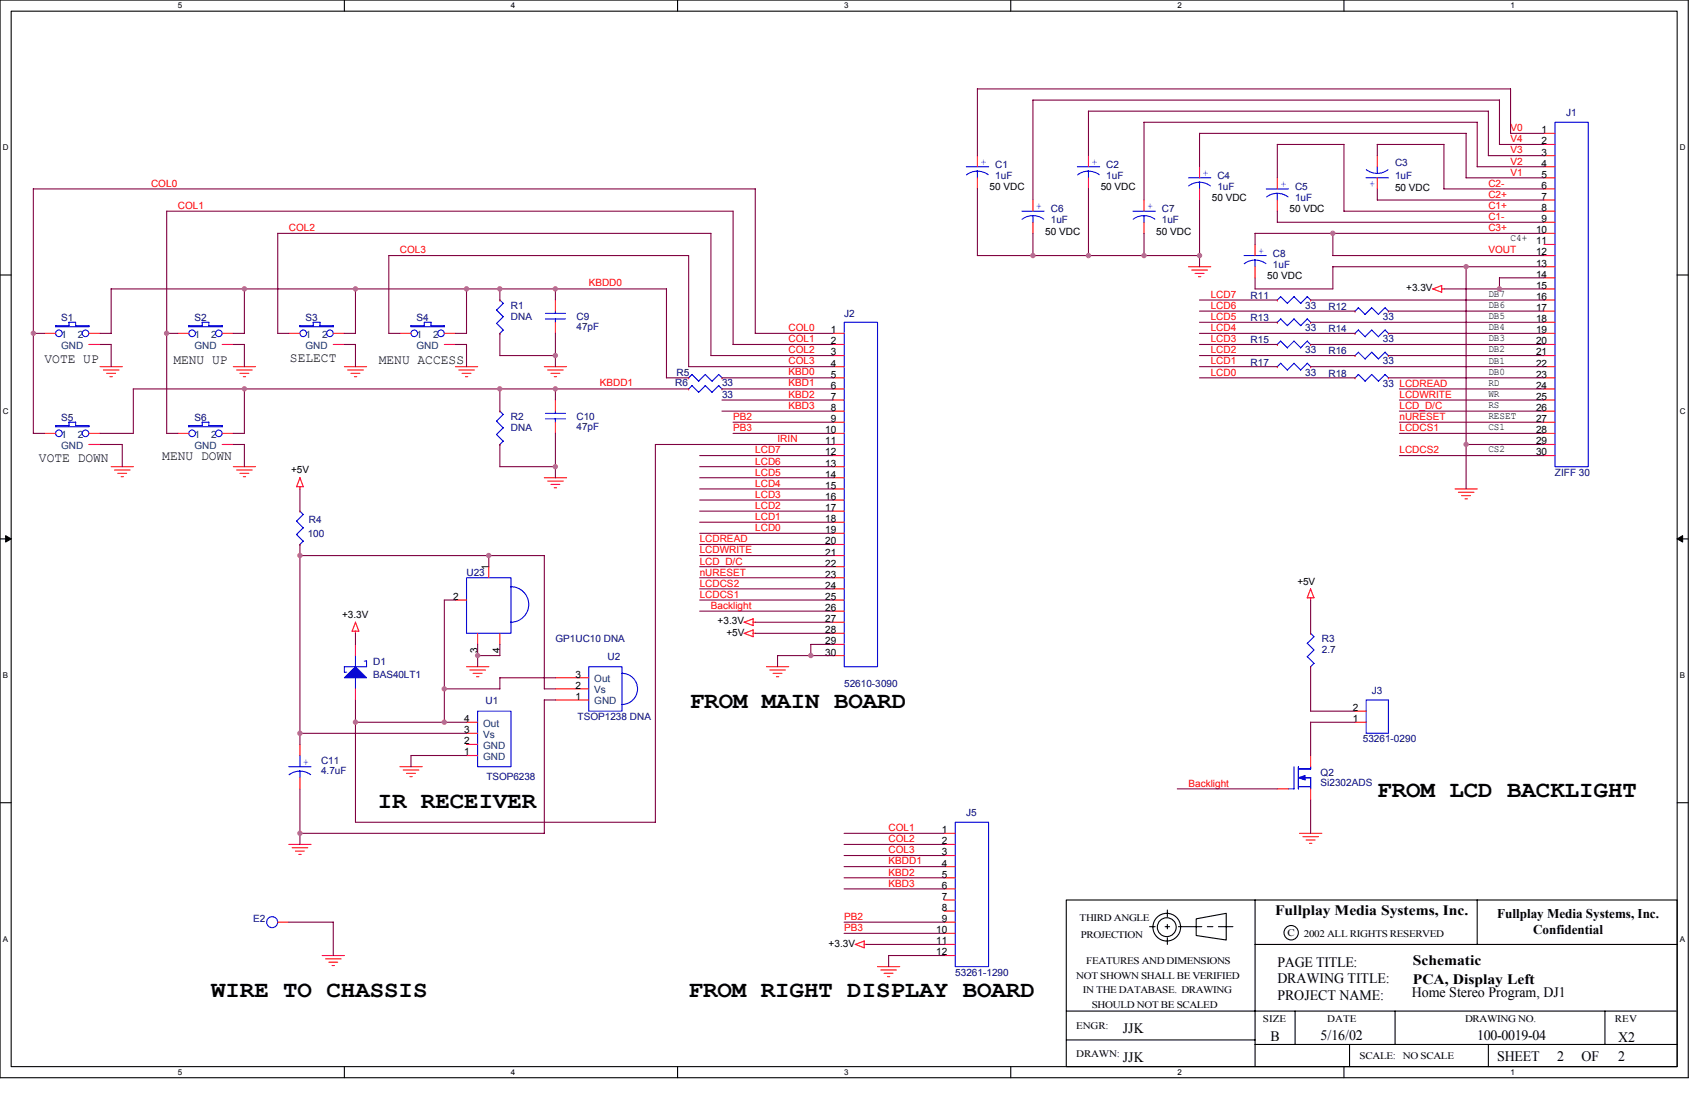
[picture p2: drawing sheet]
<svg xmlns="http://www.w3.org/2000/svg" width="432mm" height="279mm" viewBox="0 0 432 279" stroke-linecap="round" stroke-linejoin="round" font-family="sans-serif">
<path d="M0 0h428.6v273.5h-428.6zM2.8 2.8h422.9v267.9h-422.9z" fill="none" stroke="#000" stroke-width=".28"/>
<g fill="#fff">
<path d="M45.1 .3h1.1v2.3h-1.1z"/>
<path d="M45.1 271h1.1v2.2h-1.1z"/>
</g>
<path d="M87.4 0v2.8M87.4 270.7v2.8" fill="none" stroke="#000" stroke-width=".28"/>
<g fill="#fff">
<path d="M129.7 .3h1.1v2.3h-1.1z"/>
<path d="M129.7 271h1.1v2.2h-1.1z"/>
</g>
<path d="M172 0v2.8M172 270.7v2.8" fill="none" stroke="#000" stroke-width=".28"/>
<g fill="#fff">
<path d="M214.3 .3h1.1v2.3h-1.1z"/>
<path d="M214.3 271h1.1v2.2h-1.1z"/>
</g>
<path d="M256.6 0v2.8M256.6 270.7v2.8" fill="none" stroke="#000" stroke-width=".28"/>
<g fill="#fff">
<path d="M298.9 .3h1.1v2.3h-1.1z"/>
<path d="M298.9 271h1.1v2.2h-1.1z"/>
</g>
<path d="M341.2 0v2.8M341.2 270.7v2.8" fill="none" stroke="#000" stroke-width=".28"/>
<g fill="#fff">
<path d="M383.5 .3h1.1v2.3h-1.1z"/>
<path d="M383.5 271h1.1v2.2h-1.1z"/>
<path d="M.7 36.3h1.5v2.3h-1.5z"/>
<path d="M426.5 36.3h1.4v2.3h-1.4z"/>
<path d="M.7 103.3h1.5v2.2h-1.5z"/>
<path d="M426.5 103.3h1.4v2.2h-1.4z"/>
</g>
<path d="M0 69.8h2.8M425.7 69.8h2.9" fill="none" stroke="#000" stroke-width=".28"/>
<g fill="#fff">
<path d="M.7 170.2h1.4v2.3h-1.4z"/>
<path d="M426.5 170.2h1.3v2.3h-1.3z"/>
</g>
<path d="M0 136.8h2.8M425.7 136.8h2.9" fill="none" stroke="#000" stroke-width=".28"/>
<path d="M1.4 135.9l1.4 .9-1.4 .8zM425.7 136.8l1.4-.9v1.7z" fill="#000" stroke="#000" stroke-width=".25"/>
<g fill="#fff">
<path d="M.7 237.2h1.4v2.2h-1.4z"/>
<path d="M426.4 237.2h1.4v2.2h-1.4z"/>
</g>
<g fill="none" stroke="#000" stroke-width=".28">
<path d="M0 203.7h2.8M425.7 203.7h2.9M291.8 235.2h1.4M295.8 235.2h1.1M296.3 230.9v1.7M296.3 234.6v1.1M296.3 238v1.7M299.1 235.2h6M303.7 233.2l7.6-1.4v6.7l-7.6-1.1zM306.5 235.2h1.4M309.3 235.2h3.7M318.6 228.4h107.1v42.3h-107.1z"/>
<path d="M318.6 228.4h-47.9v42.3h47.9M318.6 239.7h107.1M375 228.4v11.3M270.7 256.6h154.8M328.8 256.6v8.4M354.1 256.6v8.4M407.4 256.6v8.4M270.7 263.9h47.9M318.6 265h107.1M342.6 265v5.7M377.8 265v5.7"/>
<circle cx="296.2" cy="235.3" r="2.39"/>
<circle cx="296.2" cy="235.3" r="3.5"/>
<circle cx="327.8" cy="236.7" r="1.83"/>
</g>
<g fill="none" stroke="#f00" stroke-width=".28">
<path d="M248.1 39.5v2.8M276.3 39.5v2.8M349.6 39.5v2.8M391.9 33.8h2.8M391.9 36.7h2.8M391.9 39.5h2.8M248.1 45.1v2.8M262.2 50.8v2.8M262.2 56.4v2.8M276.3 45.1v2.8M290.4 50.8v2.8M290.4 56.4v2.8"/>
<path d="M304.5 42.3v2.8M304.5 47.9v2.9M324.3 45.1v2.8M324.3 50.8v2.8M349.6 45.1v2.8M391.9 42.3h2.8M391.9 45.1h2.8M391.9 47.9h2.8M391.9 50.8h2.8M391.9 53.6h2.8M391.9 56.4h2.8M391.9 59.2h2.8"/>
<path d="M126.9 76.1h.1M141 76.1v2.9M301.7 67.7h5.7M302.5 68.5h4M303.4 69.4h2.2M304.2 70.2h.6M318.6 62v2.9M318.6 67.7v2.8M324.3 76.1h.1M332.7 76.1h.1M344 79h.1M352.4 79h.1"/>
<path d="M363.7 73.3l2.3-.8v1.7zM366 73.3h.6M391.9 73.3h2.8M391.9 67.7h2.8M391.9 62h2.8M391.9 64.9h2.8M391.9 70.5h2.8M391.9 76.1h2.8M391.9 79h2.8M11.3 84.6h2.8M22.6 84.6h2.8M22.6 87.4h2.8"/>
<path d="M25.4 93h5.7M26.2 93.9h4M27.1 94.7h2.2M27.9 95.6h.6M45.1 84.6h2.8M56.4 84.6h2.8M56.4 87.4h2.8M59.2 93h5.7M60.1 93.9h3.9M60.9 94.7h2.3M61.8 95.6h.6M73.3 84.6h2.8"/>
<path d="M84.6 84.6h2.8M84.6 87.4h2.8M87.4 93h5.7M88.3 93.9h3.9M89.1 94.7h2.3M90 95.6h.6M101.5 84.6h2.8M112.8 84.6h2.8M112.8 87.4h2.8M115.6 93h5.7M116.5 93.9h3.9M117.3 94.7h2.2"/>
<path d="M118.2 95.6h.5M126.9 84.6h.1M138.2 93h5.6M139 93.9h4M139.8 94.7h2.3M140.7 95.6h.6M141 81.8v2.8M174.8 95.9h.1M174.8 98.7h.1M183.3 95.9h.1M183.3 98.7h.1M211.5 93h2.8"/>
<path d="M211.5 84.6h2.8M211.5 87.4h2.8M211.5 90.2h2.8M211.5 95.9h2.8M211.5 98.7h2.8M324.3 81.8h.1M324.3 93h.1M324.3 87.4h.1M332.7 81.8h.1M332.7 93h.1M332.7 87.4h.1M344 90.2h.1"/>
<path d="M344 84.6h.1M344 95.9h.1M352.4 90.2h.1M352.4 84.6h.1M352.4 95.9h.1M391.9 93h2.8M391.9 84.6h2.8M391.9 87.4h2.8M391.9 90.2h2.8M391.9 95.9h2.8M391.9 98.7h2.8M391.9 81.8h2.8"/>
<path d="M11.3 110h2.8M22.6 110h2.8M22.6 112.8h2.8M28.2 118.4h5.7M29.1 119.3h3.9M45.1 110h2.8M56.4 110h2.8M56.4 112.8h2.8M59.2 118.4h5.7M60.1 119.3h3.9M126.9 104.3h.1M126.9 112.8h.1"/>
<path d="M141 101.5v2.8M141 107.1v2.9M211.5 118.4h2.8M211.5 101.5h2.8M211.5 104.3h2.8M211.5 107.1h2.8M211.5 110h2.8M211.5 112.8h2.8M211.5 115.6h2.8M391.9 101.5h2.8M391.9 104.3h2.8M391.9 107.1h2.8"/>
<path d="M391.9 110h2.8M391.9 112.8h2.8M391.9 115.6h2.8M29.9 120.1h2.3M30.8 121h.5M60.9 120.1h2.3M61.8 121h.6M76.1 129.7h.1M76.1 138.2h.1M76.1 121.2l.9 2.3h-1.7zM76.1 123.5v.6M138.2 121.2h5.6"/>
<path d="M139 122.1h4M139.8 122.9h2.3M140.7 123.8h.6M211.5 124.1h2.8M211.5 121.2h2.8M211.5 126.9h2.8M211.5 129.7h2.8M211.5 132.5h2.8M211.5 135.3h2.8M211.5 138.2h2.8M369.4 124.1h5.6M370.2 124.9h4"/>
<path d="M371 125.8h2.3M371.9 126.6h.6M115.6 152.3h2.8M124.1 143.8v2.8M188.9 157.9l2.3 .8M191.2 157.1v1.7M191.2 157.9h.5M191.2 157l-2.3 .9M211.5 157.9h2.8M211.5 141h2.8M211.5 143.8h2.8M211.5 146.6h2.8"/>
<path d="M211.5 149.4h2.8M211.5 152.3h2.8M211.5 155.1h2.8M332.7 149.4l.9 2.3h-1.7M332.7 151.7v.6M332.7 149.4l-.9 2.3M90.2 160.2v.5M90.2 163.5v2.9M90.2 174.8v2.8M91.1 160.2h-1.7l.9-2.3 .8 2.3M118.4 169.2h5.7M119.3 170h4"/>
<path d="M120.1 170.9h2.3M121 171.7h.6M121.2 160.7v2.8M126.9 160.7v2.8M141 172h8.4M141 174.8h8.4M141 177.6h8.4M188.9 160.7l2.3-.8v1.7M188.9 160.7l2.3 .9M191.2 160.7h.5M194.6 169.2h5.6M195.4 170h4"/>
<path d="M196.2 170.9h2.3M197.1 171.7h.6M211.5 160.7h2.8M211.5 163.5h2.8M211.5 166.4h2.8M332.7 160.7h.1M332.7 169.2h.1M76.1 188.9v2.8M76.1 197.4v2.8M101.5 194.6h5.7M102.4 195.4h3.9M103.2 196.3h2.3"/>
<path d="M104.1 197.1h.5M118.4 191.7h2.8M118.4 188.9h2.8M118.4 186.1h2.8M118.4 183.3h2.8M332.7 191.7v2.9M344 183.3h2.8M344 180.5h2.8M73.3 214.3h5.7M74.2 215.1h3.9M75 216h2.3M75.9 216.8h.6"/>
<path d="M239.7 211.5h2.8M239.7 214.3h2.8M239.7 217.1h2.8M239.7 219.9h2.8M324.3 200.2h2.8M329.9 211.5h5.7M330.7 212.3h4M331.6 213.2h2.2M332.4 214h.6M332.7 200.2v2.8M70.5 234h2.8M217.1 239.6l2.3 .9v-1.7l-2.3 .9"/>
<path d="M219.4 239.7h.5M239.7 239.7h2.8M239.7 234h2.8M239.7 222.8h2.8M239.7 225.6h2.8M239.7 228.4h2.8M239.7 231.2h2.8M239.7 236.9h2.8M81.8 242.5h5.6M82.6 243.3h4M83.5 244.2h2.2M84.3 245h.6"/>
<path d="M222.8 245.3h5.6M223.6 246.1h4M224.4 247h2.3M225.3 247.8h.6M239.7 242.5h2.8"/>
</g>
<g fill="none" stroke="#00f" stroke-width=".28">
<path d="M394.7 31h8.5v87.4h-8.5zM245.3 42.3h5.7M248.1 43.4v1.7M250.9 44.3l-1.3-.6-1.5-.3-1.5 .3-1.2 .7M259.4 53.6h5.7M262.2 54.7v1.7M265 55.6l-1.3-.7-1.5-.2-1.5 .3-1.2 .6M273.5 42.3h5.7M276.3 43.4v1.7M279.1 44.3l-1.3-.6-1.5-.3-1.5 .3-1.2 .7M287.6 53.6h5.7M290.4 54.7v1.7"/>
<path d="M293.2 55.6l-1.3-.7-1.6-.2-1.4 .3-1.2 .6M301.7 45.1h5.7M304.5 46.2v1.8M307.3 47.2l-1.3-.7-1.6-.3-1.4 .3-1.2 .7M321.4 47.9h5.7M324.3 49.1v1.7M327 50l-1.3-.7-1.5-.2-1.4 .2-1.3 .7M346.8 45.1h5.6M346.8 43.1a4.5 4.5 0 0 0 5.6 0M349.6 42.3v1.7M126.9 76.1l.9 .9-1.8 1.7 1.8 1.7M138.5 79.5h5.1"/>
<path d="M141 79v.5M315.8 64.9h5.7M318.6 66v1.7M321.4 66.9l-1.3-.7-1.6-.2-1.4 .2-1.3 .7M324.3 76.1l.8-.8 1.7 1.7M332.7 76.2l-.8-.9-1.7 1.7-1.7-1.7-1.7 1.7M344.8 78.1l1.7 1.7M344.8 78.1l-.8 .9M348.2 78.1l1.7 1.7M348.2 78.1l-1.7 1.7M351.6 78.1l.9 .9M351.6 78.1l-1.7 1.7"/>
<path d="M17.5 81.8h1.7M17.5 81.8v.8h-3.4v.3M19.2 82.6h3.4v.3h-8.5M19.2 81.8v.8M51.3 81.8h1.7M51.3 81.8v.8h-3.4v.3M53 81.8v.8h3.4v.3h-8.5M76.1 82.6v.3M81.2 82.6h3.4v.3h-8.5M81.2 81.8h-1.7v.8h-3.4M81.2 81.8v.8M104.3 82.9h8.5"/>
<path d="M109.4 81.8h-1.7v.8h-3.4v.3M109.4 81.8v.8h3.4v.3M127.7 80.4l-1.7 1.7 1.8 1.7-.9 .8M138.5 80.9h5.1M141 80.9v.9M175.7 95l1.7 1.8M175.7 95l-.9 .9M179 95l1.8 1.8M179 97.9l1.8 1.7 1.7-1.8 .8 .9M179.1 95l-1.7 1.7M179.1 97.8l-1.7 1.8-1.7-1.8-.9 .9M182.4 95l.9 .9"/>
<path d="M182.5 95l-1.8 1.7M214.3 81.8h8.5v87.4h-8.5zM324.3 81.8l.8-.9 1.7 1.8M324.3 93l.8-.8 1.7 1.7M324.3 87.4l.8-.8 1.7 1.7M332.7 81.8l-.8-.9-1.7 1.8-1.7-1.8-1.7 1.7M332.7 93.1l-.8-.9-1.7 1.7-1.7-1.7-1.7 1.7M332.7 87.4l-.8-.8-1.7 1.7-1.7-1.7-1.7 1.7M344 90.2l.8-.8 1.7 1.7M344.8 83.8l1.7 1.7M344.8 95l1.7 1.8M344.8 83.7l-.8 .9"/>
<path d="M344.8 95l-.8 .9M346.5 91.1l1.7-1.7 1.7 1.7M348.2 83.8l1.7 1.7M348.2 95l1.7 1.8M348.2 83.7l-1.7 1.7M348.2 95l-1.7 1.7M351.6 95l.9 .9M351.6 89.4l.9 .9M351.6 83.8l.9 .8M351.6 89.4l-1.7 1.7M351.6 83.7l-1.7 1.7M351.6 95l-1.7 1.7"/>
<path d="M17.5 107.1h1.7v.9M17.5 107.1v.9h-3.4v.3M19.2 108h3.4M22.6 108v.3h-8.5M51.3 107.1h1.7v.9h3.4M51.3 107.1v.9h-3.4v.3M56.4 108v.3h-8.5M126 110.3l1.8 1.7-.9 .8M126.9 104.3l.9 .9M127.7 105.2l-1.7 1.7 1.8 1.7-1.8 1.7M138.5 106.3h5.1M138.5 104.9h5.1"/>
<path d="M141 104.3v.6M141 106.3v.8M75.3 135.6l1.7 1.8-.9 .8M76.1 129.7l.9 .9M77 130.6l-1.7 1.7 1.7 1.7-1.7 1.7M118.4 146.6h11.3v14.1h-11.3zM129.7 148.9h-.1a4.5 4.5 0 0 1 4.6 4.5 4.5 4.5 0 0 1-4.6 4.5h.1M90.2 166.3v2.9M90.2 172v2.8M92.5 167.8h.5M93 167.7v1.5M93.1 169.2h-5.7v1.4h.6"/>
<path d="M149.4 169.2h8.5v11.3h-8.5zM157.9 170.9h-.1a3.9 3.9 0 0 1 4 3.9 3.9 3.9 0 0 1-4 4h.1M332.7 160.7l.9 .9-1.8 1.7 1.8 1.7M333.5 165l-1.7 1.7 1.8 1.7-.9 .8M346.8 177.6h5.6v8.5h-5.6zM73.3 194.6h5.7M76.1 191.7v2.9M76.1 195.7v1.7M78.9 196.6l-1.3-.7-1.5-.2-1.4 .2-1.3 .7M121.2 180.5h8.5v14.1h-8.5zM328.5 194.5v5.7h-1.4M329.6 195.1h3.1"/>
<path d="M329.6 194.6v5.6M329.6 199.6h3.1M331 197.4h1.7M332.7 194.6v.5M332.7 197.4v2.8M242.5 208.7h8.5v36.6h-8.5z"/>
<circle cx="15" cy="84.6" r=".84"/>
<circle cx="21.7" cy="84.6" r=".84"/>
<circle cx="48.8" cy="84.6" r=".84"/>
<circle cx="55.5" cy="84.6" r=".84"/>
<circle cx="77" cy="84.6" r=".84"/>
<circle cx="83.7" cy="84.6" r=".84"/>
<circle cx="105.2" cy="84.6" r=".84"/>
<circle cx="111.9" cy="84.6" r=".84"/>
<circle cx="15" cy="110" r=".84"/>
<circle cx="21.7" cy="110" r=".84"/>
<circle cx="48.8" cy="110" r=".84"/>
<circle cx="55.5" cy="110" r=".84"/>
<circle cx="69.1" cy="234" r="1.4"/>
</g>
<g fill="#00f" stroke="#00f" stroke-width=".28">
<path d="M329.6 197.4l1.7-.6v1.1z" fill-rule="evenodd"/>
<path d="M90.2 169.2l2.8 2.8h-5.6z" fill-rule="evenodd"/>
</g>
<g fill="none" stroke="#800040" stroke-width=".28">
<path d="M248.1 22.6h135.4M248.1 22.5v17M262.2 25.4h118.4v11.3h11.3M262.2 25.4v25.4M276.3 28.2h101.5M276.3 28.2v11.3M324.2 36.7h17M324.3 36.6v8.5M341.2 36.6v17M349.6 36.7h16.9M349.6 36.6v2.9M366.5 36.6v11.3"/>
<path d="M377.8 39.5h14.1M377.8 28.2v11.3M383.5 22.5l-.1 11.3h8.5M42.3 53.6h143.8v33.8h25.4M42.3 53.6v56.4M248.1 47.9v17M262.2 59.2v5.7M276.3 47.9v17M290.4 59.2v5.7M304.5 42.3v-8.5h67.7v11.3h19.7M304.5 50.7v17M324.3 53.6v2.8h67.6"/>
<path d="M338.3 59.2v5.7h53.6M341.1 53.6h50.8M349.6 47.9v2.9h42.3M366.5 47.9h25.4M375 42.3h16.9M375 42.3v-11.3h-84.6v19.8M391.9 59.2h-73.3v2.8M28.2 73.3h141v22.6h5.6M28.2 73.3v11.3h-2.8M62 73.3v11.3h-2.8M90.2 73.3v11.3h-2.8M118.4 73.3v11.3h-2.8"/>
<path d="M126.9 73.3v2.8M141 73.3v2.8M248.1 64.9h56.4M304.5 76.1h19.8M304.5 79h39.5M332.7 76.1h59.2M338.3 67.7h53.6M338.3 67.7v5.6h-19.7v-2.8M352.4 79h39.5M366.5 73.3h25.4M372.2 67.7v56.4M391.9 70.5h-11.3v2.8"/>
<path d="M8.4 84.6h2.9M25.4 87.4h2.8v5.6M42.3 84.6h2.8M59.2 87.4h2.8v5.6M62 98.7v11.3h-2.8M73.3 84.6h-2.8v-25.4h110v31M87.4 87.4h2.8v5.6M101.5 84.6h-2.8v-19.8l76.1 .1v28.1M115.6 87.4h2.8v5.6M126.9 84.6v5.6h14.1M126.9 98.7v5.6M141 84.6v8.5"/>
<path d="M141 98.7v2.8M174.8 93h36.7M174.8 98.7h-141v11.3h-8.4M180.4 90.2h31.1M183.3 95.9h28.2M183.3 98.7h28.2M211.5 84.6h-19.8v-36.7h-183.3l.1 62.1h2.8M304.5 84.6h39.5M304.5 90.2h39.5M304.5 93h19.8M304.5 95.9h39.5M304.5 81.8h19.8"/>
<path d="M304.5 87.4h19.8M332.7 93h59.2M332.7 81.8h59.2M332.7 87.4h59.2M352.4 84.6h39.5M352.4 90.2h39.5M352.4 95.9h39.5M355.2 98.7h36.7M25.4 112.8h5.6v5.6M42.3 110h2.8M59.2 112.8h2.8v5.6M126.9 112.8v5.6h14.1"/>
<path d="M141 110v11.3M177.6 115.6h33.9M177.6 118.4h33.9M183.3 104.3h28.2M183.3 101.5h28.2M186.1 107.1h25.4M186.1 110h25.4M211.5 112.8h-45.1v95.9h-76.2v-31.1M355.2 104.3h36.7M355.2 107.1h36.7M355.2 110h36.7M355.2 101.5h36.7"/>
<path d="M355.2 115.6h36.7M372.2 112.8h19.7M76.1 124.1v5.6M76.1 138.2v50.7M177.6 135.3h33.9M177.6 138.2h33.9M177.6 121.2h33.9M177.6 124.1h33.9M177.6 126.9h33.9M177.6 129.7h33.9M177.6 132.5h33.9M76.1 141h62.1"/>
<path d="M115.6 152.3h-2.8v31M124.1 141v2.8M138.2 141v33.8h2.8M177.6 141h33.9M177.6 143.8h33.9M177.6 146.6h33.9M177.6 149.4h33.9M177.6 152.3h33.9M177.6 155.1h33.9M191.7 157.9h19.8M332.7 152.3v8.4M90.2 160.7v2.8"/>
<path d="M121.2 163.5v5.7M126.9 172h14.1M126.9 163.5v2.9h-5.7M126.9 172v2.8h-14.1M141 177.6h-2.8v33.9M191.7 160.7h19.8M197.4 166.4h14.1M197.4 166.3v2.9M211.5 163.5h-5.7v2.9M332.7 169.2v11.3h11.3M76.1 186.1h42.3M90.2 183.3h28.2"/>
<path d="M118.4 191.7h-14.1v2.9M344 183.3h-11.3v8.4M76.1 211.5h62.1M76.1 200.2v14.1M214.3 219.9h25.4M214.3 217.1h25.4M214.3 214.3h25.4M214.3 211.5h25.4M298.9 200.2h25.4M332.7 203v8.5M73.3 234h11.3M84.6 234v8.5"/>
<path d="M214.3 236.9h25.4M214.3 234h25.4M214.3 222.8h25.4M214.3 225.6h25.4M219.9 239.7h19.8M239.7 242.5h-14.1v2.8"/>
</g>
<g fill="#f0f" stroke="#f0f" stroke-width=".28">
<circle cx="338.3" cy="59.2" r=".56"/>
<circle cx="141" cy="73.3" r=".56"/>
<circle cx="126.9" cy="73.3" r=".56"/>
<circle cx="118.4" cy="73.3" r=".56"/>
<circle cx="42.3" cy="84.6" r=".55"/>
<circle cx="90.2" cy="73.3" r=".56"/>
<circle cx="8.5" cy="84.6" r=".55"/>
<circle cx="62" cy="73.3" r=".56"/>
<circle cx="380.6" cy="73.3" r=".56"/>
<circle cx="62" cy="98.7" r=".55"/>
<circle cx="126.9" cy="98.7" r=".55"/>
<circle cx="290.4" cy="64.9" r=".55"/>
<circle cx="141" cy="90.2" r=".55"/>
<circle cx="372.2" cy="112.8" r=".55"/>
<circle cx="372.2" cy="67.7" r=".55"/>
<circle cx="205.8" cy="166.3" r=".55"/>
<circle cx="121.2" cy="166.3" r=".55"/>
<circle cx="304.5" cy="64.9" r=".55"/>
<circle cx="124.1" cy="141" r=".55"/>
<circle cx="276.3" cy="64.9" r=".55"/>
<circle cx="262.2" cy="64.9" r=".55"/>
<circle cx="141" cy="118.4" r=".55"/>
<circle cx="112.8" cy="183.3" r=".55"/>
<circle cx="112.8" cy="174.8" r=".55"/>
<circle cx="76.1" cy="141" r=".55"/>
<circle cx="76.1" cy="186.1" r=".56"/>
<circle cx="76.1" cy="211.5" r=".55"/>
<circle cx="90.2" cy="183.3" r=".55"/>
<circle cx="141" cy="98.7" r=".55"/>
</g>
<g font-size="5.9">
<text x="175.1" y="179.7">FROM MAIN BOARD</text>
<text x="349.6" y="202.3">FROM LCD BACKLIGHT</text>
<text x="95.9" y="205.1">IR RECEIVER</text>
<text x="53.6" y="253">WIRE TO CHASSIS</text>
<text x="174.8" y="253">FROM RIGHT DISPLAY BOARD</text>
</g>
<g font-size="3.7">
<text x="323.7" y="232.3">Fullplay Media Systems, Inc.</text>
<text x="324.3" y="245.5">PAGE TITLE:</text>
<text x="358.6" y="245">Schematic</text>
<text x="324.3" y="249.4">DRAWING TITLE:</text>
<text x="358.6" y="249.8">PCA, Display Left</text>
<text x="324.3" y="253.7">PROJECT NAME:</text>
<text x="358.4" y="253.1">Home Stereo Program, DJ1</text>
<text x="285.1" y="262.1">JJK</text>
<text x="335.2" y="263.8">5/16/02</text>
<text x="375" y="263.8">100-0019-04</text>
<text x="285.1" y="269.5">JJK</text>
<text x="322.6" y="264.1">B</text>
<text x="380.1" y="269.2">SHEET</text>
<text x="395.3" y="269.2">2</text>
<text x="401.5" y="269.2">OF</text>
<text x="410.8" y="269.2">2</text>
<text x="410.8" y="264.4">X2</text>
</g>
<g font-size="3.4">
<text x="11.3" y="92.1">VOTE UP</text>
<text x="44" y="92.4">MENU UP</text>
<text x="73.6" y="91.8">SELECT</text>
<text x="96.2" y="92.4">MENU ACCESS</text>
<text x="9.9" y="117.2">VOTE DOWN</text>
<text x="41.2" y="116.6">MENU DOWN</text>
<text x="380.1" y="232.9">Fullplay Media Systems, Inc.</text>
<text x="389.2" y="237">Confidential</text>
</g>
<g font-size="2.5" fill="#000080">
<text x="397.6" y="29.4">J1</text>
<text x="252.6" y="42.6">C1</text>
<text x="252.6" y="45.4">1uF</text>
<text x="280.8" y="42.6">C2</text>
<text x="280.8" y="45.4">1uF</text>
<text x="309" y="45.4">C4</text>
<text x="354.1" y="42">C3</text>
<text x="354.1" y="45.4">1uF</text>
<text x="266.7" y="53.9">C6</text>
<text x="294.9" y="53.9">C7</text>
<text x="309" y="48.2">1uF</text>
<text x="328.8" y="48.2">C5</text>
<text x="328.8" y="51.1">1uF</text>
<text x="266.7" y="56.7">1uF</text>
<text x="294.9" y="56.7">1uF</text>
<text x="323.1" y="65.2">C8</text>
<text x="323.1" y="68">1uF</text>
<text x="317.5" y="75.9">R11</text>
<text x="15.5" y="81.5">S1</text>
<text x="49.4" y="81.5">S2</text>
<text x="77.6" y="81.5">S3</text>
<text x="105.7" y="81.5">S4</text>
<text x="129.7" y="78.4">R1</text>
<text x="129.7" y="81.2">DNA</text>
<text x="146.3" y="81.2">C9</text>
<text x="146.3" y="83.8">47pF</text>
<text x="214.3" y="80.4">J2</text>
<text x="317.5" y="81.5">R13</text>
<text x="331.3" y="78.4">33</text>
<text x="337.2" y="78.7">R12</text>
<text x="351" y="81.2">33</text>
<text x="317.5" y="87.1">R15</text>
<text x="331.3" y="84.1">33</text>
<text x="331.3" y="89.7">33</text>
<text x="337.2" y="90">R16</text>
<text x="337.2" y="84.3">R14</text>
<text x="351" y="86.9">33</text>
<text x="171.7" y="95.3">R5</text>
<text x="317.5" y="92.8">R17</text>
<text x="331.3" y="95.3">33</text>
<text x="337.2" y="95.6">R18</text>
<text x="351" y="92.5">33</text>
<text x="171.4" y="97.9">R6</text>
<text x="183.3" y="97.9">33</text>
<text x="183.3" y="101">33</text>
<text x="351" y="98.1">33 LCDREAD</text>
<text x="15.5" y="106.9">S5</text>
<text x="49.4" y="106.9">S6</text>
<text x="129.7" y="106.6">R2</text>
<text x="146.3" y="106.6">C10</text>
<text x="129.7" y="109.4">DNA</text>
<text x="146.3" y="109.1">47pF</text>
<text x="394.7" y="120.7">ZIFF 30</text>
<text x="78.1" y="136.2">100</text>
<text x="78.4" y="132.8">R4</text>
<text x="118.4" y="146.1">U23</text>
<text x="141" y="163">GP1UC10 DNA</text>
<text x="154.2" y="167.5">U2</text>
<text x="335.5" y="163">R3</text>
<text x="335.5" y="165.8">2.7</text>
<text x="94.7" y="168.6">D1</text>
<text x="94.7" y="172">BAS40LT1</text>
<text x="123.2" y="178.8">U1</text>
<text x="214.3" y="174.3">52610-3090</text>
<text x="348.2" y="176.2">J3</text>
<text x="146.6" y="182.7">TSOP1238 DNA</text>
<text x="345.9" y="188.4">53261-0290</text>
<text x="81.5" y="194">C11</text>
<text x="81.5" y="196.5">4.7uF</text>
<text x="123.5" y="198">TSOP6238</text>
<text x="335.2" y="196.8">Q2</text>
<text x="335.2" y="199.3">Si2302ADS</text>
<text x="245.3" y="207">J5</text>
<text x="64.3" y="234">E2</text>
<text x="242.5" y="247.6">53261-1290</text>
</g>
<g font-size="2.5" fill="#f00">
<text x="383.5" y="33.3">V0</text>
<text x="383.5" y="41.8">V2</text>
<text x="383.5" y="38.9">V3</text>
<text x="383.5" y="36.1">V4</text>
<text x="38.4" y="47.4">COL0</text>
<text x="377.8" y="47.4">C2-</text>
<text x="383.5" y="44.6">V1</text>
<text x="45.1" y="53">COL1</text>
<text x="377.8" y="53">C1+</text>
<text x="377.8" y="50.2">C2+</text>
<text x="73.3" y="58.7">COL2</text>
<text x="377.8" y="58.7">C3+</text>
<text x="377.8" y="55.9">C1-</text>
<text x="101.5" y="64.3">COL3</text>
<text x="377.8" y="64.3">VOUT</text>
<text x="149.4" y="72.5">KBDD0</text>
<text x="307.3" y="75.6">LCD7</text>
<text x="307.3" y="78.4">LCD6</text>
<text x="307.3" y="81.2">LCD5</text>
<text x="200.2" y="89.7">COL2</text>
<text x="200.2" y="86.9">COL1</text>
<text x="200.2" y="84.1">COL0</text>
<text x="307.3" y="84.1">LCD4</text>
<text x="307.3" y="89.7">LCD2</text>
<text x="307.3" y="86.9">LCD3</text>
<text x="200.2" y="92.5">COL3</text>
<text x="200.2" y="95">KBD0</text>
<text x="307.3" y="92.5">LCD1</text>
<text x="307.3" y="95.3">LCD0</text>
<text x="152.3" y="97.9">KBDD1</text>
<text x="200.2" y="97.9">KBD1</text>
<text x="200.2" y="101">KBD2</text>
<text x="355.3" y="101">LCDWRITE</text>
<text x="186.1" y="106.6">PB2</text>
<text x="200.2" y="103.8">KBD3</text>
<text x="355.3" y="103.8">LCD_D/C</text>
<text x="355.3" y="106.6">nURESET</text>
<text x="186.1" y="109.4">PB3</text>
<text x="197.4" y="112.2">IRIN</text>
<text x="355.3" y="109.4">LCDCS1</text>
<text x="191.7" y="115.1">LCD7</text>
<text x="191.7" y="117.9">LCD6</text>
<text x="355.3" y="115.1">LCDCS2</text>
<text x="191.7" y="120.7">LCD5</text>
<text x="191.7" y="123.5">LCD4</text>
<text x="191.7" y="126.3">LCD3</text>
<text x="191.7" y="129.2">LCD2</text>
<text x="191.7" y="132">LCD1</text>
<text x="177.6" y="137.6">LCDREAD</text>
<text x="191.7" y="134.8">LCD0</text>
<text x="177.6" y="140.4">LCDWRITE</text>
<text x="177.6" y="143.3">LCD_D/C</text>
<text x="177.6" y="146.1">nURESET</text>
<text x="177.6" y="148.9">LCDCS2</text>
<text x="177.6" y="151.7">LCDCS1</text>
<text x="180.5" y="154.5">Backlight</text>
<text x="301.7" y="199.6">Backlight</text>
<text x="225.6" y="213.7">COL2</text>
<text x="225.6" y="210.9">COL1</text>
<text x="225.6" y="219.4">KBDD1</text>
<text x="225.6" y="216.6">COL3</text>
<text x="225.6" y="222.2">KBD2</text>
<text x="225.6" y="225">KBD3</text>
<text x="214.3" y="233.5">PB2</text>
<text x="214.3" y="236.3">PB3</text>
</g>
<g font-size="2.5">
<text x="391.4" y="33.8">1</text>
<text x="391.4" y="36.6">2</text>
<text x="391.4" y="39.5">3</text>
<text x="391.4" y="42.3">4</text>
<text x="391.4" y="45.1">5</text>
<text x="391.4" y="47.9">6</text>
<text x="251.2" y="48.2">50 VDC</text>
<text x="279.4" y="48.2">50 VDC</text>
<text x="307.6" y="51.1">50 VDC</text>
<text x="327.3" y="53.9">50 VDC</text>
<text x="354.1" y="48.5">50 VDC</text>
<text x="391.4" y="50.7">7</text>
<text x="391.4" y="53.6">8</text>
<text x="265.3" y="59.5">50 VDC</text>
<text x="293.5" y="59.5">50 VDC</text>
<text x="389.9" y="59.2">10</text>
<text x="391.4" y="56.4">9</text>
<text x="383.5" y="61.3">C4+</text>
<text x="389.9" y="62">11</text>
<text x="389.9" y="64.8">12</text>
<text x="321.7" y="70.8">50 VDC</text>
<text x="389.9" y="67.7">13</text>
<text x="389.9" y="70.5">14</text>
<text x="357" y="73.9">+3.3V</text>
<text x="377.8" y="75.4">DB7</text>
<text x="389.9" y="73.3">15</text>
<text x="389.9" y="76.1">16</text>
<text x="377.8" y="83.8">DB4</text>
<text x="377.8" y="81">DB5</text>
<text x="377.8" y="78.2">DB6</text>
<text x="389.9" y="78.9">17</text>
<text x="389.9" y="81.8">18</text>
<text x="210.9" y="84.6">1</text>
<text x="210.9" y="87.4">2</text>
<text x="377.8" y="89.5">DB2</text>
<text x="377.8" y="86.6">DB3</text>
<text x="389.9" y="84.6">19</text>
<text x="389.9" y="87.4">20</text>
<text x="210.9" y="90.2">3</text>
<text x="210.9" y="93">4</text>
<text x="210.9" y="95.9">5</text>
<text x="377.8" y="95.1">DB0</text>
<text x="377.8" y="92.3">DB1</text>
<text x="389.9" y="90.2">21</text>
<text x="389.9" y="93">22</text>
<text x="389.9" y="95.9">23</text>
<text x="210.9" y="98.7">6</text>
<text x="210.9" y="101.5">7</text>
<text x="377.8" y="97.9">RD</text>
<text x="377.8" y="100.7">WR</text>
<text x="389.9" y="98.7">24</text>
<text x="389.9" y="101.5">25</text>
<text x="210.9" y="104.3">8</text>
<text x="210.9" y="107.1">9</text>
<text x="377.8" y="103.5">RS</text>
<text x="377.8" y="106.4">RESET</text>
<text x="389.9" y="104.3">26</text>
<text x="389.9" y="107.1">27</text>
<text x="209.5" y="110">10</text>
<text x="209.5" y="112.8">11</text>
<text x="377.8" y="109.2">CS1</text>
<text x="389.9" y="110">28</text>
<text x="389.9" y="112.8">29</text>
<text x="209.5" y="115.6">12</text>
<text x="209.5" y="118.4">13</text>
<text x="377.8" y="114.8">CS2</text>
<text x="389.9" y="115.6">30</text>
<text x="73.9" y="120.1">+5V</text>
<text x="209.5" y="121.2">14</text>
<text x="209.5" y="124.1">15</text>
<text x="209.5" y="126.9">16</text>
<text x="209.5" y="129.7">17</text>
<text x="209.5" y="132.5">18</text>
<text x="209.5" y="135.3">19</text>
<text x="209.5" y="138.2">20</text>
<text x="209.5" y="141">21</text>
<text x="209.5" y="143.8">22</text>
<text x="124.1" y="144.7" transform="rotate(-90 124.1 144.7)">1</text>
<text x="209.5" y="146.6">23</text>
<text x="209.5" y="149.4">24</text>
<text x="329.3" y="148.3">+5V</text>
<text x="115" y="152.3">2</text>
<text x="209.5" y="152.3">25</text>
<text x="209.5" y="155.1">26</text>
<text x="86.8" y="156.8">+3.3V</text>
<text x="182.2" y="158.5">+3.3V</text>
<text x="184.4" y="161.3">+5V</text>
<text x="209.5" y="157.9">27</text>
<text x="209.5" y="160.7">28</text>
<text x="121.2" y="165.6" transform="rotate(-90 121.2 165.6)">3</text>
<text x="126.9" y="165.6" transform="rotate(-90 126.9 165.6)">4</text>
<text x="209.5" y="163.5">29</text>
<text x="209.5" y="166.3">30</text>
<text x="146" y="172">3</text>
<text x="146" y="174.8">2</text>
<text x="146" y="177.6">1</text>
<text x="117.9" y="183.3">4</text>
<text x="343.4" y="183.3">1</text>
<text x="343.4" y="180.4">2</text>
<text x="117.9" y="191.7">1</text>
<text x="117.9" y="188.9">2</text>
<text x="117.9" y="186.1">3</text>
<text x="239.1" y="211.5">1</text>
<text x="239.1" y="214.3">2</text>
<text x="239.1" y="217.1">3</text>
<text x="239.1" y="219.9">4</text>
<text x="239.1" y="222.7">5</text>
<text x="239.1" y="225.6">6</text>
<text x="239.1" y="228.4">7</text>
<text x="239.1" y="231.2">8</text>
<text x="239.1" y="234">9</text>
<text x="274.1" y="233.8">THIRD ANGLE</text>
<text x="237.7" y="236.8">10</text>
<text x="237.7" y="239.6">11</text>
<text x="274.3" y="238">PROJECTION</text>
<text x="326.8" y="237.4">C</text>
<text x="331" y="237.7">2002 ALL RIGHTS RESERVED</text>
<text x="210.4" y="240.2">+3.3V</text>
<text x="237.7" y="242.5">12</text>
<text x="275.8" y="244.8">FEATURES AND DIMENSIONS</text>
<text x="273.2" y="248.4">NOT SHOWN SHALL BE VERIFIED</text>
<text x="274.9" y="252.1">IN THE DATABASE. DRAWING</text>
<text x="277.2" y="255.7">SHOULD NOT BE SCALED</text>
<text x="273.2" y="261.1">ENGR:</text>
<text x="320.6" y="259.4">SIZE</text>
<text x="336.9" y="259.4">DATE</text>
<text x="371.9" y="259.4">DRAWING NO.</text>
<text x="410" y="259.4">REV</text>
<text x="273.2" y="268.2">DRAWN:</text>
<text x="345.1" y="268.7">SCALE: NO SCALE</text>
</g>
<g font-size="2.5" fill="#00f">
<text x="249" y="41.8">+</text>
<text x="277.2" y="41.8">+</text>
<text x="305.4" y="44.6">+</text>
<text x="325.1" y="47.4">+</text>
<text x="349.1" y="45.8" transform="rotate(180 349.1 45.8)">+</text>
<text x="263.1" y="53.1">+</text>
<text x="291.3" y="53.1">+</text>
<text x="319.4" y="64.4">+</text>
<text x="77" y="194.1">+</text>
</g>
<g font-size="2.5" fill="#004080">
<text x="15.5" y="88.6">GND</text>
<text x="15.5" y="85.7">1</text>
<text x="19.7" y="85.7">2</text>
<text x="49.3" y="88.6">GND</text>
<text x="49.4" y="85.7">1</text>
<text x="53.6" y="85.7">2</text>
<text x="77.5" y="88.6">GND</text>
<text x="77.6" y="85.7">1</text>
<text x="81.8" y="85.7">2</text>
<text x="105.7" y="88.6">GND</text>
<text x="105.7" y="85.7">1</text>
<text x="110" y="85.7">2</text>
<text x="15.5" y="113.9">GND</text>
<text x="15.5" y="111.1">1</text>
<text x="19.7" y="111.1">2</text>
<text x="49.3" y="113.9">GND</text>
<text x="49.4" y="111.1">1</text>
<text x="53.6" y="111.1">2</text>
<text x="150.9" y="173.1">Out</text>
<text x="150.9" y="176">Vs</text>
<text x="150.9" y="178.8">GND</text>
<text x="122.7" y="184.4">Out</text>
<text x="122.7" y="190.1">GND</text>
<text x="122.7" y="187.2">Vs</text>
<text x="122.7" y="192.9">GND</text>
</g>
<g font-size="2">
<text x="45.1" y="2.1">5</text>
<text x="129.7" y="2.1">4</text>
<text x="214.3" y="2.1">3</text>
<text x="298.9" y="2.1">2</text>
<text x="383.5" y="2.1">1</text>
<text x=".7" y="38.1">D</text>
<text x="426.5" y="38.1">D</text>
<text x=".7" y="105.1">C</text>
<text x="426.5" y="105.1">C</text>
<text x=".7" y="172">B</text>
<text x="426.5" y="172">B</text>
<text x=".7" y="239">A</text>
<text x="426.5" y="239">A</text>
<text x="45.1" y="272.8">5</text>
<text x="129.7" y="272.8">4</text>
<text x="214.3" y="272.8">3</text>
<text x="298.9" y="272.8">2</text>
<text x="383.5" y="272.8">1</text>
</g>
</svg>
